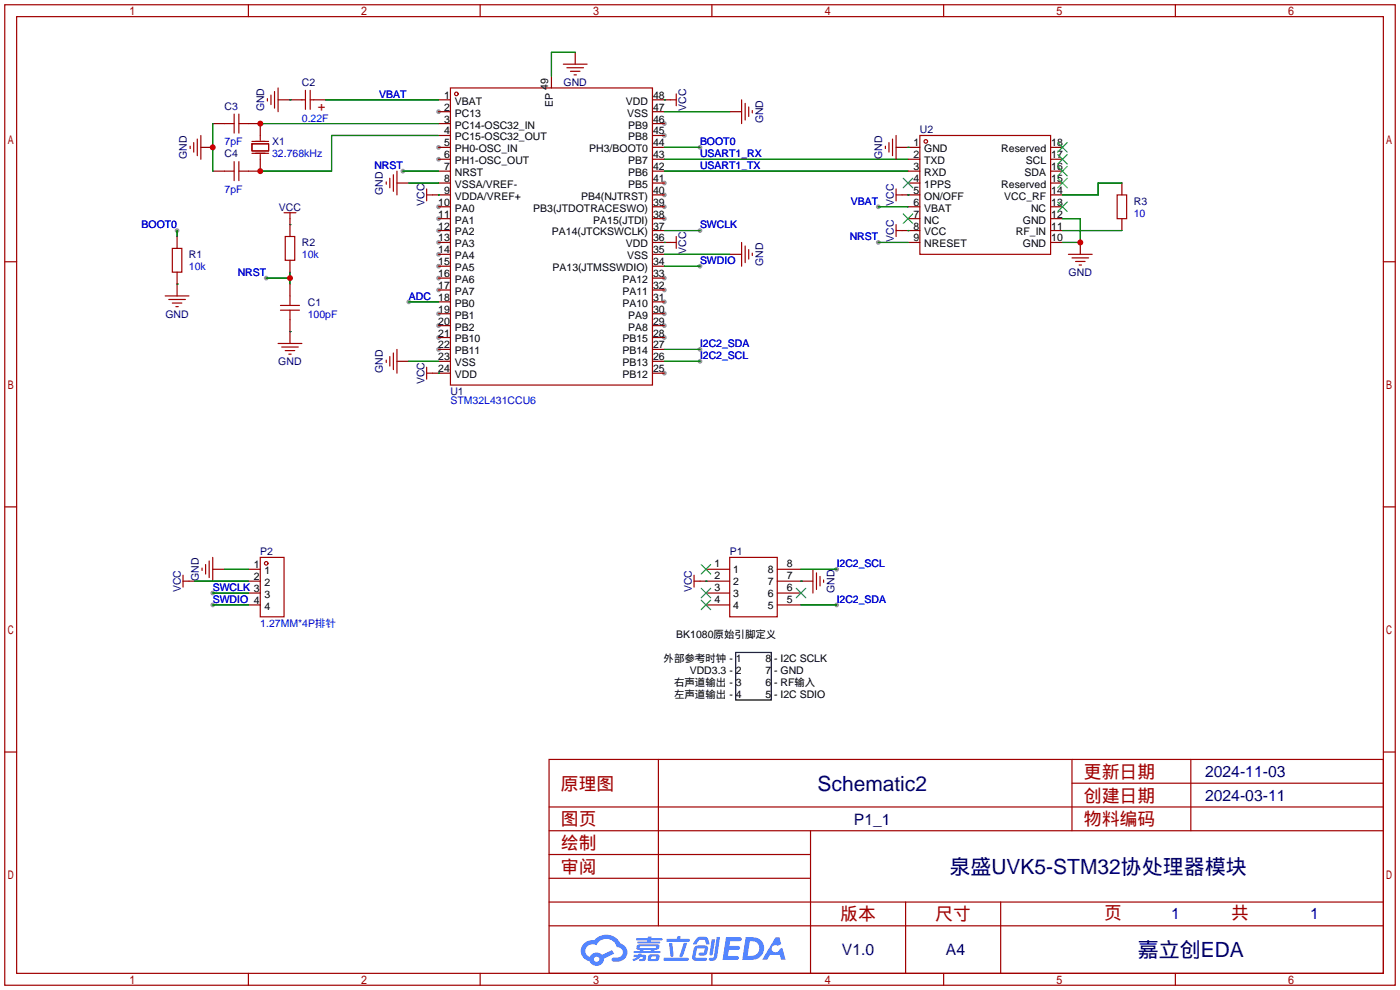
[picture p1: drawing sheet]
<svg xmlns="http://www.w3.org/2000/svg" width="299mm" height="212mm" viewBox="0 0 299 212" stroke-linecap="round" stroke-linejoin="round" font-family="sans-serif">
<g fill="#999">
<circle cx="93.7" cy="23.9" r=".51"/>
<circle cx="93.7" cy="31.5" r=".51"/>
<circle cx="93.7" cy="34" r=".51"/>
<circle cx="93.7" cy="44.2" r=".51"/>
<circle cx="93.7" cy="46.7" r=".51"/>
<circle cx="93.7" cy="49.3" r=".51"/>
<circle cx="93.7" cy="51.8" r=".51"/>
<circle cx="93.7" cy="54.4" r=".51"/>
<circle cx="93.7" cy="56.9" r=".51"/>
<circle cx="93.7" cy="59.4" r=".51"/>
<circle cx="93.7" cy="62" r=".51"/>
<circle cx="93.7" cy="67.1" r=".51"/>
<circle cx="93.7" cy="69.6" r=".51"/>
<circle cx="93.7" cy="72.1" r=".51"/>
<circle cx="93.7" cy="74.7" r=".51"/>
<circle cx="142" cy="79.8" r=".51"/>
<circle cx="142" cy="72.1" r=".51"/>
<circle cx="142" cy="69.6" r=".51"/>
<circle cx="142" cy="67.1" r=".51"/>
<circle cx="142" cy="64.5" r=".51"/>
<circle cx="142" cy="62" r=".51"/>
<circle cx="142" cy="59.4" r=".51"/>
<circle cx="142" cy="46.7" r=".51"/>
<circle cx="142" cy="44.2" r=".51"/>
<circle cx="142" cy="41.7" r=".51"/>
<circle cx="142" cy="39.1" r=".51"/>
<circle cx="142" cy="29" r=".51"/>
<circle cx="142" cy="26.4" r=".51"/>
<circle cx="178.8" cy="121.7" r=".51"/>
<circle cx="178.8" cy="129.3" r=".51"/>
<circle cx="37.8" cy="49.3" r=".51"/>
<circle cx="56.9" cy="59.4" r=".51"/>
<circle cx="86.1" cy="36.6" r=".51"/>
<circle cx="149.6" cy="31.5" r=".51"/>
<circle cx="149.6" cy="49.3" r=".51"/>
<circle cx="149.6" cy="56.9" r=".51"/>
<circle cx="45.5" cy="129.3" r=".51"/>
<circle cx="45.5" cy="126.7" r=".51"/>
<circle cx="149.6" cy="74.7" r=".51"/>
<circle cx="149.6" cy="77.2" r=".51"/>
<circle cx="87.4" cy="64.5" r=".51"/>
<circle cx="187.7" cy="44.2" r=".51"/>
<circle cx="187.7" cy="51.8" r=".51"/>
</g>
<g fill="none" stroke="#a10000" stroke-width=".25">
<path d="M1 1h297.2v209.6h-297.2zM3.6 3.6h292.1v204.4h-292.1zM53.1 1v2.6M102.6 1v2.6M152.1 1v2.6M201.7 1v2.6M251.2 1v2.6M1 55.9h2.6M295.7 55.9h2.5M1 108.3h2.6M295.7 108.3h2.5M1 160.7h2.6"/>
<path d="M117.3 162.3h178.4v45.7h-178.4zM117.3 177.5h178.4M117.3 172.5h178.4M140.7 162.3v35.6M173.2 177.5v30.5M229.1 162.3v15.2M229.1 167.4h66.6M254.5 162.3v15.2M295.7 160.7h2.5M117.3 182.6h55.9M117.3 197.9h178.4M117.3 192.8h178.4"/>
<path d="M117.3 187.7h55.9M193.5 192.8v15.2M213.9 192.8v15.2M53.1 208v2.6M102.6 208v2.6M152.1 208v2.6M201.7 208v2.6M251.2 208v2.6"/>
</g>
<g fill="#5487ff">
<path d="M155.2 200.3h2.6a.48 .48 0 0 1 .7 .4 .48 .48 0 0 1-.6 .4h-1.8l-.2 1.1h1.9a.43 .43 0 0 1 .4 .4 .43 .43 0 0 1-.5 .4h-1.9l-.2 1.3h1.7a.45 .45 0 0 1 .5 .2 .45 .45 0 0 1-.1 .6h-3.3z"/>
<path d="M165.7 200.3h.9l.4 1.5-.8 .3a.84 .84 0 0 0-1.2 .3 .84 .84 0 0 0 .4 1.1 .84 .84 0 0 0 1.1-.4l.1-.2 .6-.3 .7 2.5h-1l-.2-1h-2.1l-.6 1h-1.1z"/>
<path d="M152.1 200.8h.7l-.5 3.1a.36 .36 0 0 1-.3 .3 .36 .36 0 0 1-.4-.3z"/>
<path d="M153.2 200.2h.7l-.6 4.3a1.13 1.13 0 0 1-1.8 .6l.2-.4h.7l.2-.2z"/>
<path d="M148.9 200.6l.6-.4h1a.77 .77 0 0 1 .9 .5l.3 1-.2 .2h-.5l-.3-.9-.2-.2-1 .1-.7 1-.6-.1-.1-.2z"/>
<path d="M148.4 202.4l.6-.3h1.7a.81 .81 0 0 1 .7 .5 .81 .81 0 0 1-.2 .8 .81 .81 0 0 1-.9 .8h-.7a.32 .32 0 0 1-.3-.3 .32 .32 0 0 1 .4-.3h.7l.2-.9-1.6 .1-.4 1.8 2.2 .1a.32 .32 0 0 1 .3 .4 .32 .32 0 0 1-.4 .2h-2.2l-.5-.3-.1-.5z"/>
<path d="M141.9 204.7h5a.33 .33 0 0 1 .3 .3 .33 .33 0 0 1-.3 .3h-4.9l-.2-.1z"/>
<path d="M146.1 201.5h.8l-.7 2a.98 .98 0 0 1-.7 1.1l-.3-.3z"/>
<path d="M143 201.6h.7l.3 2.5a.34 .34 0 0 1-.3 .4 .34 .34 0 0 1-.4-.3z"/>
<path d="M142.5 200.7h2.1l.3-.6h.6l-.1 .6h1.7a.32 .32 0 0 1 .4 .3 .32 .32 0 0 1-.4 .3h-4.5l-.2-.2z"/>
<path d="M135.5 204.1h.9l.1-.3h.6v.3h.8a.82 .82 0 0 1-.5 1.3h-.8v-.4l.7-.1 .1-.3a.68 .68 0 0 0-1 .4l-1.1 .4-.1-.4 .9-.5h-.7z"/>
<path d="M136 200.5h2.4l.1-.3h.7v.3h2.2l.2 .3-.2 .2h-2.3v.2h1.8l.2 .3-.2 .1h-4.5l-.1-.4h2l.1-.2h-2.3l-.1-.2z"/>
<path d="M159.4 200.3l-.8 4.9h1.7a2.5 2.5 0 0 0 3-2.5 2.5 2.5 0 0 0-3.1-2.4zM160.3 201.1a1.61 1.61 0 0 1 2 1.5 1.61 1.61 0 0 1-1.8 1.7h-.7z"/>
<path d="M136.2 202a.55 .55 0 0 0-.2 .8 .55 .55 0 0 0 .7 .2l.1 .3h-1.3v.3l5.4 .1 .3-.2-.2-.2h-1.2l.2-.3a.7 .7 0 0 0 .8-.3 .7 .7 0 0 0 0-.8l-4.2-.1zM136.8 202.3l3.3-.1 .1 .1-.2 .3h-3.2zM137.5 203h1.7l-.2 .3h-1.4z"/>
<path d="M138.6 204.2a1.05 1.05 0 0 0 0 1.2 2.91 2.91 0 0 0 2.2-.2 .98 .98 0 0 0 0-1.2h-1.6zM139.2 204.5l.9-.1 .1 .4-.2 .2-.8-.1z"/>
<path d="M124.9 201.6a2.23 2.23 0 0 0-.7 2.3 2.23 2.23 0 0 0 1.8 1.6 1.58 1.58 0 0 0 1.8 .9 1.58 1.58 0 0 0 1.3-1.5l2.2-1.1-.5-.7-2.1 1a1.65 1.65 0 0 0-2.7 .4 1.45 1.45 0 0 1-.8-1.9 1.45 1.45 0 0 1 2-.7l.3 .1a2.3 2.3 0 0 1 2.3-1.3 2.3 2.3 0 0 1 2 1.7 1.12 1.12 0 0 1 1.3 1 1.12 1.12 0 0 1-1.1 1.2h-.7a.45 .45 0 0 0-.6 .4 .45 .45 0 0 0 .5 .5 2.21 2.21 0 0 0 2.2-.5 2.21 2.21 0 0 0 .5-2.3 2.13 2.13 0 0 0-1.3-1.1 3.3 3.3 0 0 0-5.6-.7l-1.1 .1zM127 205a.57 .57 0 0 1 1.1 0 .57 .57 0 0 1-1.1 0z"/>
</g>
<g fill="none" stroke="#870000" stroke-width=".25">
<path d="M117.9 16.3v2.5M122.9 11.2v2.5M42.9 31.5h2.6M45.5 26.4h2.5M45.5 36.6h2.5M53.1 26.4h2.5v2.6M55.6 34v2.6h-2.5M59.4 21.3h5.1M67.1 21.3h2.5M84.8 39.1h2.6M93.7 21.3h2.6M93.7 23.9h2.6"/>
<path d="M93.7 26.4h2.6M93.7 29h2.6M93.7 31.5h2.6M93.7 34h2.6M93.7 36.6h2.6M93.7 39.1h2.6M139.4 21.3h3.9M139.4 23.9h2.6M139.4 26.4h2.6M139.4 29h2.6M139.4 31.5h2.6M139.4 34h2.6"/>
<path d="M139.4 36.6h2.6M139.4 39.1h2.6M156 23.9h2.5M191.5 31.5h5.1M194.1 34h2.5M194.1 36.6h2.5M194.1 39.1h2.5M224.5 31.5h2.6M224.5 34h2.6M224.5 36.6h2.6M224.5 39.1h2.6M239.8 39.1v2.6"/>
<path d="M37.8 50.5v2.6M37.8 58.2v5M62 46.7v3.8M62 55.6v2.6M92.5 41.7h3.8M93.7 44.2h2.6M93.7 46.7h2.6M93.7 49.3h2.6M93.7 51.8h2.6M93.7 54.4h2.6M93.7 56.9h2.6M93.7 59.4h2.6"/>
<path d="M139.4 41.7h2.6M139.4 44.2h2.6M139.4 46.7h2.6M139.4 49.3h2.6M139.4 51.8h3.9M139.4 54.4h2.6M139.4 56.9h2.6M139.4 59.4h2.6M156 54.4h2.5M192.8 41.7h3.8M192.8 49.3h3.8M194.1 44.2h2.5"/>
<path d="M194.1 46.7h2.5M194.1 51.8h2.5M224.5 41.7h2.6M224.5 44.2h2.6M224.5 46.7h2.6M224.5 49.3h2.6M224.5 51.8h2.6M230.9 51.8v2.6M239.8 46.7v2.6M62 60.7v2.5M62 68.3v5.1M84.8 77.2h2.6"/>
<path d="M92.5 79.8h3.8M93.7 62h2.6M93.7 64.5h2.6M93.7 67.1h2.6M93.7 69.6h2.6M93.7 72.1h2.6M93.7 74.7h2.6M93.7 77.2h2.6M139.4 62h2.6M139.4 64.5h2.6M139.4 67.1h2.6M139.4 69.6h2.6"/>
<path d="M139.4 72.1h2.6M139.4 74.7h2.6M139.4 77.2h2.6M139.4 79.8h2.6M40.4 124.2h1.3M45.5 121.7h2.5M53.1 121.7h2.5M53.1 124.2h2.5M53.1 126.7h2.5M53.1 129.3h2.5M149.6 124.2h6.4M150.9 121.7h5.1"/>
<path d="M150.9 126.7h5.1M150.9 129.3h5.1M166.1 121.7h5.1M166.1 124.2h7.6M166.1 126.7h5.1M166.1 129.3h5.1"/>
</g>
<g fill="none" stroke="#3c3" stroke-width=".25">
<path d="M193 38.1l2.1 2M195.1 38.1l-2.1 2M226.1 38.1l2 2M226.1 35.6l2 2M226.1 33l2 2.1M226.1 30.5l2 2M228.1 38.1l-2 2M228.1 35.6l-2 2M228.1 33l-2 2.1M228.1 30.5l-2 2M193 45.7l2.1 2.1M195.1 45.7l-2.1 2.1"/>
<path d="M226.1 43.2l2 2M228.1 43.2l-2 2M149.9 120.6l2 2.1M149.9 125.7l2 2.1M149.9 128.3l2 2M151.9 120.6l-2 2.1M151.9 125.7l-2 2.1M151.9 128.3l-2 2M170.2 125.7l2 2.1M172.2 125.7l-2 2.1"/>
</g>
<g fill="none" stroke="#a10000" stroke-width=".25">
<path d="M58.7 19.6v3.5M59.4 18.8v5.1M65.3 19.3v4.1M66.3 19.3v4.1M96.3 18.8h43.1v63.5h-43.1zM120.4 13.7h5.1M121.2 14.5h3.5M121.9 15.2h2.1M122.7 16h.5M40.6 31.2v.6M41.4 30.5v2M42.2 29.7v3.6"/>
<path d="M42.9 29v5M48 26.4h2M48 36.6h2M50 24.4v4M50 34.5v4.1M51.1 26.4h2M51.1 24.4v4M51.1 34.5v4.1M51.1 36.6h2M53.8 30.7h3.6v1.6h-3.6zM53.8 32.8h3.6M53.8 30.2h3.6"/>
<path d="M55.6 29v1M55.6 33v1M57.1 21.1v.5M57.9 20.3v2.1M64.5 21.3h.8M66.3 21.3h.8M82.5 38.9v.5M83.3 38.1v2M84.1 37.3v3.6M84.8 36.6v5.1M143.3 21.3h1.2M144.5 20.1v2.5"/>
<path d="M158.5 21.3v5.1M159.3 22.1v3.6M160 22.9v2M160.8 23.6v.5M189.2 31.2v.6M190 30.5v2M190.8 29.7v3.6M191.5 29v5M196.6 29h27.9v25.4h-27.9zM36.8 53.1h2.1v5.1h-2.1zM60.7 45.5h2.5M61 50.5h2v5.1h-2z"/>
<path d="M62 45.5v1.2M91.2 40.4v2.5M91.2 41.7h1.3M143.3 51.8h1.2M144.5 50.5v2.6M158.5 51.8v5.1M159.3 52.6v3.5M160 53.3v2.1M160.8 54.1v.5M191.5 41.7h1.3M191.5 40.4v2.5M191.5 48v2.5"/>
<path d="M191.5 49.3h1.3M228.3 54.4h5.1M229.1 55.1h3.6M229.9 55.9h2M230.6 56.6h.5M238.8 41.7h2v5h-2zM35.3 63.2h5.1M36.1 64h3.5M36.8 64.8h2.1M37.6 65.5h.5M59.4 73.4h5.1M59.9 66.3h4.1"/>
<path d="M59.9 65.3h4.1M60.2 74.2h3.6M61 74.9h2M61.7 75.7h.5M62 63.2v2.1M62 66.3v2M82.5 77v.5M83.3 76.2v2M84.1 75.4v3.6M84.8 74.7v5.1M91.2 78.5v2.5M91.2 79.8h1.3"/>
<path d="M44.7 119.9v3.5M45.5 119.1v5.1M55.6 119.1h5.1v12.7h-5.1zM156 119.1h10.1v12.7h-10.1zM39.1 124.2h1.3M39.1 122.9v2.6M43.2 121.4v.5M43.9 120.6v2.1M148.3 122.9v2.6M148.3 124.2h1.3M173.7 121.7v5M174.5 122.4v3.6"/>
<path d="M175.3 123.2v2M176 124v.5"/>
<circle cx="97.5" cy="20.1" r=".38"/>
<circle cx="197.9" cy="30.2" r=".38"/>
<circle cx="56.9" cy="120.4" r=".38"/>
</g>
<g fill="none" stroke="#008700" stroke-width=".25">
<path d="M122.9 11.2h-5v5.1M45.5 26.4v10.2M55.6 26.4h38.1M62 21.3h.1M69.6 21.3h24.1M86.1 36.6h7.6M87.4 39.1h6.3M93.7 29h-22.8v7.6h-15.3M142 21.3h.1M142 36.6h52.1M142 31.5h7.6M142 34h52.1"/>
<path d="M142 23.9h14M194.1 31.5h.1M239.8 39.1h-5.1v2.6h-7.6M37.8 49.3v1.2M56.9 59.4h5.1M62 48h.1M62 58.2v2.5M93.7 41.7h.1M142 51.8h.1M142 49.3h7.6M142 56.9h7.6M142 54.4h14"/>
<path d="M187.7 44.2h6.4M187.7 51.8h6.4M194.1 41.7h.1M194.1 49.3h.1M227.1 49.3h12.7M227.1 46.7h3.8v5.1h-3.8M37.8 60.7h.1M62 70.9h.1M87.4 77.2h6.3M87.4 64.5h6.3M93.7 79.8h.1M142 74.7h7.6"/>
<path d="M142 77.2h7.6M41.7 124.2h11.4M45.5 129.3h7.6M45.5 126.7h7.6M48 121.7h5.1M150.9 124.2h.1M171.2 124.2h.1M171.2 121.7h7.6M171.2 129.3h7.6"/>
</g>
<path d="M157.2 139.4h7.6v10.2h-7.6z" fill="none" stroke="#000" stroke-width=".25"/>
<g fill="#c00">
<circle cx="62" cy="59.4" r=".63"/>
<circle cx="55.6" cy="26.4" r=".63"/>
<circle cx="55.6" cy="36.6" r=".63"/>
<circle cx="45.5" cy="31.5" r=".63"/>
<circle cx="230.9" cy="51.8" r=".63"/>
</g>
<g font-size="4.5" fill="#000080">
<text x="174.7" y="169">Schematic2</text>
<text x="202.9" y="186.8">泉盛UVK5-STM32协处理器模块</text>
<text x="243.2" y="204.6">嘉立创EDA</text>
</g>
<g font-size="3.8" fill="#a00000">
<text x="231.6" y="166.2">更新日期</text>
<text x="119.9" y="168.8">原理图</text>
<text x="231.6" y="171.3">创建日期</text>
<text x="119.9" y="176.4">图页</text>
<text x="231.6" y="176.4">物料编码</text>
<text x="119.9" y="181.5">绘制</text>
<text x="119.9" y="186.6">审阅</text>
<text x="179.6" y="196.7">版本</text>
<text x="199.9" y="196.7">尺寸</text>
<text x="236" y="196.5">页</text>
<text x="263.1" y="196.5">共</text>
</g>
<g font-size="3.4" fill="#000080">
<text x="257.6" y="166.1">2024-11-03</text>
<text x="257.6" y="171.2">2024-03-11</text>
<text x="182.5" y="176.2">P1_1</text>
<text x="250.3" y="196.3">1</text>
<text x="280" y="196.3">1</text>
<text x="179.9" y="204.2">V1.0</text>
<text x="202.2" y="204.2">A4</text>
</g>
<text font-size="2.8" fill="#a00000" x="68" y="23.7">+</text>
<g font-size="2.2" fill="#000080">
<text x="48" y="23.4">C3</text>
<text x="56.4" y="23.8" transform="rotate(-90 56.4 23.8)">GND</text>
<text x="64.5" y="18.3">C2</text>
<text x="120.4" y="18.3">GND</text>
<text x="146.6" y="23.7" transform="rotate(-90 146.6 23.7)">VCC</text>
<text x="163.1" y="26.4" transform="rotate(-90 163.1 26.4)">GND</text>
<text x="196.6" y="28.5">U2</text>
<text x="39.9" y="34" transform="rotate(-90 39.9 34)">GND</text>
<text x="48" y="33.6">C4</text>
<text x="58.2" y="31">X1</text>
<text x="188.5" y="34" transform="rotate(-90 188.5 34)">GND</text>
<text x="81.8" y="41.6" transform="rotate(-90 81.8 41.6)">GND</text>
<text x="59.6" y="45">VCC</text>
<text x="90.7" y="44" transform="rotate(-90 90.7 44)">VCC</text>
<text x="191.1" y="44" transform="rotate(-90 191.1 44)">VCC</text>
<text x="242.3" y="43.7">R3</text>
<text x="64.5" y="52.6">R2</text>
<text x="191.1" y="51.6" transform="rotate(-90 191.1 51.6)">VCC</text>
<text x="40.4" y="55.2">R1</text>
<text x="146.6" y="54.2" transform="rotate(-90 146.6 54.2)">VCC</text>
<text x="163.1" y="56.8" transform="rotate(-90 163.1 56.8)">GND</text>
<text x="228.4" y="59">GND</text>
<text x="65.8" y="65.3">C1</text>
<text x="35.4" y="67.9">GND</text>
<text x="59.5" y="78">GND</text>
<text x="81.8" y="79.7" transform="rotate(-90 81.8 79.7)">GND</text>
<text x="90.7" y="82.1" transform="rotate(-90 90.7 82.1)">VCC</text>
<text x="96.3" y="84.4">U1</text>
<text x="55.6" y="118.7">P2</text>
<text x="156" y="118.7">P1</text>
<text x="42.5" y="124.2" transform="rotate(-90 42.5 124.2)">GND</text>
<text x="38.7" y="126.6" transform="rotate(-90 38.7 126.6)">VCC</text>
<text x="147.9" y="126.6" transform="rotate(-90 147.9 126.6)">VCC</text>
<text x="178.4" y="126.7" transform="rotate(-90 178.4 126.7)">GND</text>
</g>
<g font-size="2.2" fill="#00f">
<text x="81" y="20.9">VBAT</text>
<text x="64.5" y="26">0.22F</text>
<text x="48" y="31">7pF</text>
<text x="58.2" y="33.6">32.768kHz</text>
<text x="149.6" y="31">BOOT0</text>
<text x="149.6" y="33.6">USART1_RX</text>
<text x="48" y="41.2">7pF</text>
<text x="80" y="36.1">NRST</text>
<text x="149.6" y="36.1">USART1_TX</text>
<text x="181.9" y="43.7">VBAT</text>
<text x="242.3" y="46.3">10</text>
<text x="30.2" y="48.8">BOOT0</text>
<text x="149.6" y="48.8">SWCLK</text>
<text x="181.6" y="51.4">NRST</text>
<text x="40.4" y="57.7">10k</text>
<text x="50.8" y="59">NRST</text>
<text x="64.5" y="55.2">10k</text>
<text x="149.6" y="56.4">SWDIO</text>
<text x="87.4" y="64.1">ADC 18</text>
<text x="65.8" y="67.9">100pF</text>
<text x="149.6" y="74.2">I2C2_SDA</text>
<text x="149.6" y="76.8">I2C2_SCL</text>
<text x="96.3" y="86.4">STM32L431CCU6</text>
<text x="178.8" y="121.2">I2C2_SCL</text>
<text x="45.5" y="128.8">SWDIO 4</text>
<text x="45.5" y="126.3">SWCLK 3</text>
<text x="178.8" y="128.8">I2C2_SDA</text>
<text x="55.6" y="133.9">1.27MM*4P排针</text>
</g>
<g font-size="2.2">
<text x="94.9" y="21.1">1</text>
<text x="94.9" y="23.7">2</text>
<text x="97.2" y="22.4">VBAT</text>
<text x="117.2" y="19.3" transform="rotate(-90 117.2 19.3)">49</text>
<text x="118.2" y="22.8" transform="rotate(-90 118.2 22.8)">EP</text>
<text x="133.8" y="22.4">VDD</text>
<text x="139.6" y="23.7">47</text>
<text x="139.6" y="21.1">48</text>
<text x="94.9" y="26.2">3</text>
<text x="94.9" y="28.7">4</text>
<text x="97.2" y="24.9">PC13</text>
<text x="97.2" y="27.5">PC14-OSC32_IN</text>
<text x="134" y="24.9">VSS</text>
<text x="134.3" y="27.5">PB9</text>
<text x="139.6" y="28.7">45</text>
<text x="139.6" y="26.2">46</text>
<text x="94.9" y="31.3">5</text>
<text x="94.9" y="33.8">6</text>
<text x="97.2" y="30">PC15-OSC32_OUT</text>
<text x="97.2" y="32.6">PH0-OSC_IN</text>
<text x="97.2" y="35.1">PH1-OSC_OUT</text>
<text x="125.9" y="32.6">PH3/BOOT0</text>
<text x="134.3" y="35.1">PB7</text>
<text x="134.3" y="30">PB8</text>
<text x="139.6" y="33.8">43</text>
<text x="139.6" y="31.3">44</text>
<text x="195.2" y="31.3">1</text>
<text x="195.2" y="33.8">2</text>
<text x="197.5" y="32.6">GND</text>
<text x="197.5" y="35.1">TXD</text>
<text x="214" y="32.6">Reserved</text>
<text x="219.2" y="35.1">SCL</text>
<text x="224.7" y="33.8">17</text>
<text x="224.7" y="31.3">18</text>
<text x="94.9" y="36.4">7</text>
<text x="94.9" y="38.9">8</text>
<text x="94.9" y="41.4">9</text>
<text x="97.2" y="37.6">NRST</text>
<text x="97.2" y="40.2">VSSA/VREF-</text>
<text x="134.3" y="40.2">PB5</text>
<text x="134.3" y="37.6">PB6</text>
<text x="139.6" y="41.4">40</text>
<text x="139.6" y="38.9">41</text>
<text x="139.6" y="36.4">42</text>
<text x="195.2" y="36.4">3</text>
<text x="195.2" y="38.9">4</text>
<text x="195.2" y="41.4">5</text>
<text x="197.5" y="37.6">RXD</text>
<text x="197.5" y="40.2">1PPS</text>
<text x="214" y="40.2">Reserved</text>
<text x="219" y="37.6">SDA</text>
<text x="224.7" y="41.4">14</text>
<text x="224.7" y="38.9">15</text>
<text x="224.7" y="36.4">16</text>
<text x="93.6" y="44">10</text>
<text x="93.6" y="46.5">11</text>
<text x="97.2" y="42.7">VDDA/VREF+</text>
<text x="97.2" y="45.3">PA0</text>
<text x="97.2" y="47.8">PA1</text>
<text x="114" y="45.3">PB3(JTDOTRACESWO)</text>
<text x="124.2" y="42.7">PB4(NJTRST)</text>
<text x="126.8" y="47.8">PA15(JTDI)</text>
<text x="139.6" y="46.5">38</text>
<text x="139.6" y="44">39</text>
<text x="195.2" y="44">6</text>
<text x="195.2" y="46.5">7</text>
<text x="197.5" y="42.7">ON/OFF</text>
<text x="197.5" y="45.3">VBAT</text>
<text x="197.5" y="47.8">NC</text>
<text x="214.6" y="42.7">VCC_RF</text>
<text x="218.6" y="47.8">GND</text>
<text x="220.4" y="45.3">NC</text>
<text x="224.7" y="46.5">12</text>
<text x="224.7" y="44">13</text>
<text x="93.6" y="49.1">12</text>
<text x="93.6" y="51.6">13</text>
<text x="97.2" y="50.3">PA2</text>
<text x="97.2" y="52.9">PA3</text>
<text x="118" y="50.3">PA14(JTCKSWCLK)</text>
<text x="133.8" y="52.9">VDD</text>
<text x="139.6" y="51.6">36</text>
<text x="139.6" y="49.1">37</text>
<text x="195.2" y="49.1">8</text>
<text x="195.2" y="51.6">9</text>
<text x="197.5" y="50.3">VCC</text>
<text x="197.5" y="52.9">NRESET</text>
<text x="217.1" y="50.3">RF_IN</text>
<text x="218.6" y="52.9">GND</text>
<text x="224.7" y="51.6">10</text>
<text x="224.7" y="49.1">11</text>
<text x="93.6" y="54.1">14</text>
<text x="93.6" y="56.7">15</text>
<text x="93.6" y="59.2">16</text>
<text x="97.2" y="55.4">PA4</text>
<text x="97.2" y="58">PA5</text>
<text x="118.1" y="58">PA13(JTMSSWDIO)</text>
<text x="134" y="55.4">VSS</text>
<text x="139.6" y="59.2">33</text>
<text x="139.6" y="56.7">34</text>
<text x="139.6" y="54.1">35</text>
<text x="93.6" y="61.8">17</text>
<text x="97.2" y="60.5">PA6</text>
<text x="97.2" y="63">PA7</text>
<text x="97.2" y="65.6">PB0</text>
<text x="133" y="65.6">PA10</text>
<text x="133" y="63">PA11</text>
<text x="133" y="60.5">PA12</text>
<text x="139.6" y="64.3">31</text>
<text x="139.6" y="61.8">32</text>
<text x="93.6" y="66.8">19</text>
<text x="93.6" y="69.4">20</text>
<text x="93.6" y="71.9">21</text>
<text x="97.2" y="68.1">PB1</text>
<text x="97.2" y="70.7">PB2</text>
<text x="134.3" y="70.7">PA8</text>
<text x="134.3" y="68.1">PA9</text>
<text x="139.6" y="71.9">28</text>
<text x="139.6" y="69.4">29</text>
<text x="139.6" y="66.8">30</text>
<text x="93.6" y="74.5">22</text>
<text x="93.6" y="77">23</text>
<text x="97.2" y="73.2">PB10</text>
<text x="97.2" y="75.7">PB11</text>
<text x="133" y="75.7">PB14</text>
<text x="133" y="73.2">PB15</text>
<text x="139.6" y="77">26</text>
<text x="139.6" y="74.5">27</text>
<text x="93.6" y="79.5">24</text>
<text x="97.2" y="78.3">VSS</text>
<text x="97.2" y="80.8">VDD</text>
<text x="133" y="80.8">PB12</text>
<text x="133" y="78.3">PB13</text>
<text x="139.6" y="79.5">25</text>
<text x="54.3" y="121.5">1</text>
<text x="54.3" y="124">2</text>
<text x="56.6" y="122.7">1</text>
<text x="56.6" y="125.3">2</text>
<text x="152.7" y="121.2">1</text>
<text x="152.7" y="123.8">2</text>
<text x="156.7" y="122.5">1</text>
<text x="156.7" y="125">2</text>
<text x="164.1" y="125">7</text>
<text x="164.1" y="122.5">8</text>
<text x="168.1" y="123.8">7</text>
<text x="168.1" y="121.2">8</text>
<text x="56.6" y="127.8">3</text>
<text x="56.6" y="130.3">4</text>
<text x="152.7" y="126.3">3</text>
<text x="152.7" y="128.8">4</text>
<text x="156.7" y="127.6">3</text>
<text x="156.7" y="130.1">4</text>
<text x="164.1" y="130.1">5</text>
<text x="164.1" y="127.6">6</text>
<text x="168.1" y="128.8">5</text>
<text x="168.1" y="126.3">6</text>
<text x="144.5" y="136.5">BK1080原始引脚定义</text>
<text x="141.8" y="141.5">外部参考时钟 - 1</text>
<text x="163.6" y="141.5">8 - I2C SCLK</text>
<text x="144.1" y="146.6">右声道输出 - 3</text>
<text x="144.1" y="149.2">左声道输出 - 4</text>
<text x="147.4" y="144.1">VDD3.3 - 2</text>
<text x="163.6" y="149.2">5 - I2C SDIO</text>
<text x="163.6" y="146.6">6 - RF输入</text>
<text x="163.6" y="144.1">7 - GND</text>
</g>
</svg>
